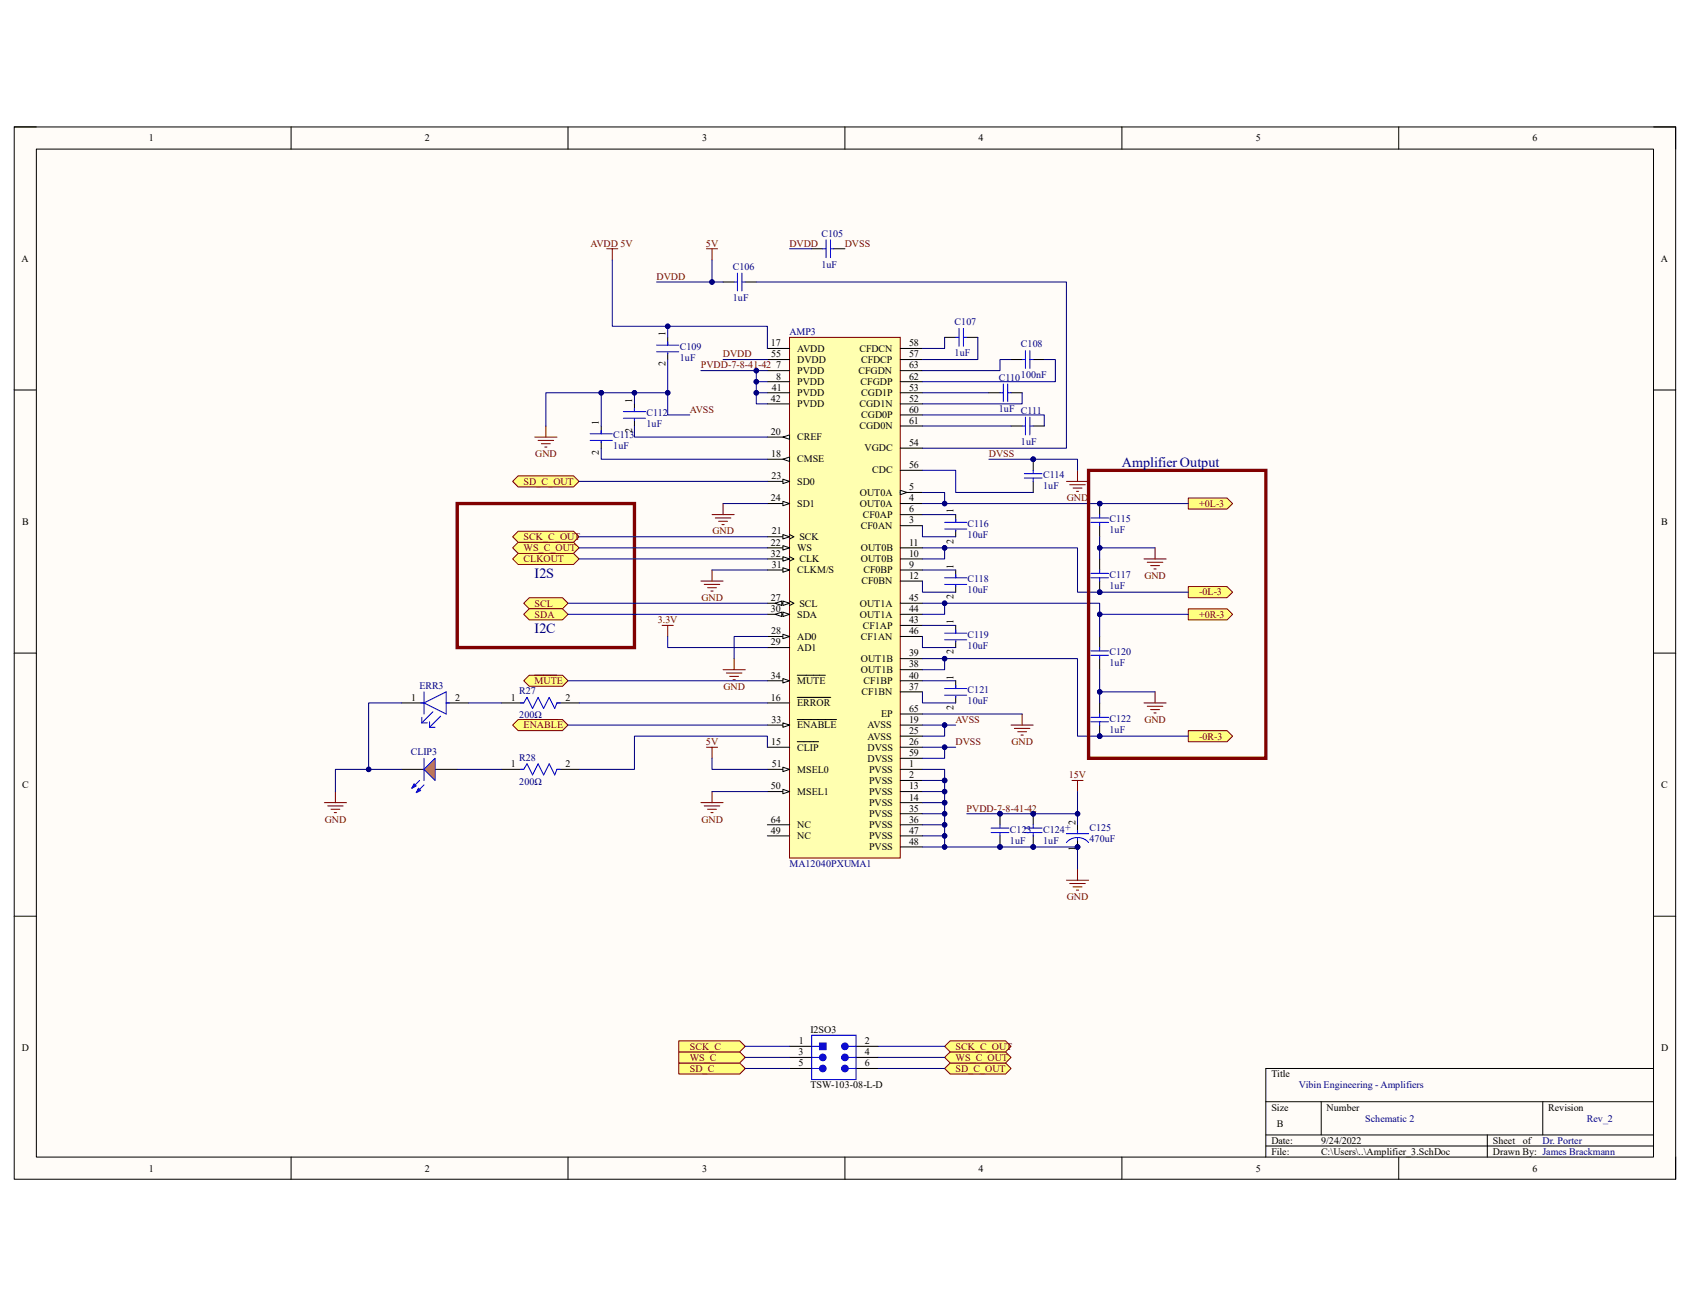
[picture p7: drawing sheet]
<svg xmlns="http://www.w3.org/2000/svg" width="279mm" height="216mm" viewBox="0 0 279 216" stroke-linecap="round" stroke-linejoin="round" font-family="sans-serif">
<path d="M2.3 21h274.7v173.9h-274.7z" fill-rule="evenodd" fill="#fffcf8"/>
<path d="M2.3 21h274.7v173.9h-274.7z" fill="none" stroke="#000" stroke-width=".17"/>
<path d="M6 24.6h267.4v166.7h-267.4z" fill-rule="evenodd" fill="#fffcf8"/>
<g fill="none" stroke="#000" stroke-width=".17">
<path d="M2.3 21h3.7M6 24.6h267.4v166.7h-267.4zM48.1 21v3.6M93.9 21v3.6M139.7 21v3.6M185.5 21v3.6M231.2 21v3.6M273.4 21h3.6v3.6M2.3 64.5h3.7M273.4 64.5h3.6M2.3 108h3.7M273.4 108h3.6"/>
<path d="M2.3 151.5h3.7M273.4 151.5h3.6M273.4 176.6h-64.1v14.7M48.1 191.3v3.6M93.9 191.3v3.6M139.7 191.3v3.6M185.5 191.3v3.6M209.3 182.1h64.1M209.3 187.6h64.1M209.3 189.5h64.1M218.4 182.1v5.5M231.2 191.3v3.6"/>
<path d="M245.9 187.6v3.7M255.1 182.1v5.5M277 191.3v3.6"/>
</g>
<path d="M130.5 55.8h18.3v86h-18.3z" fill-rule="evenodd" fill="#ffffb0"/>
<path d="M130.5 55.8h18.3v86h-18.3z" fill="none" stroke="#800000" stroke-width=".17"/>
<g fill="none" stroke="#000" stroke-width=".17">
<path d="M126.9 57.6h3.6M126.9 59.4h3.6M126.9 61.3h3.6M126.9 63.1h3.6M126.9 64.9h3.6M126.9 66.8h3.6M148.8 86.9h3.7M148.8 85.1h3.7M148.8 96.1h3.7M148.8 94.2h3.7M148.8 83.2h3.7M148.8 81.4h3.7"/>
<path d="M148.8 105.2h3.7M148.8 103.4h3.7M148.8 114.4h3.7M148.8 112.5h3.7"/>
</g>
<path d="M148.8 81l1.1 .4-1.1 .4z" fill="#f8fcff"/>
<path d="M126.9 79.6h3.6M148.8 81l1.1 .4-1.1 .4zM148.8 92.4h3.7M148.8 90.6h3.7M148.8 99.7h3.7M148.8 101.6h3.7M148.8 110.7h3.7M148.8 108.9h3.7" fill="none" stroke="#000" stroke-width=".17"/>
<path d="M129.4 79.2l1.1 .4-1.1 .3z" fill="#f8fcff"/>
<path d="M129.4 79.2l1.1 .4-1.1 .3zM126.9 83.2h3.6" fill="none" stroke="#000" stroke-width=".17"/>
<path d="M129.4 82.9l1.1 .3-1.1 .4z" fill="#f8fcff"/>
<path d="M129.4 82.9l1.1 .3-1.1 .4zM126.9 105.2h3.6" fill="none" stroke="#000" stroke-width=".17"/>
<path d="M129.4 104.9l1.1 .3-1.1 .4z" fill="#f8fcff"/>
<path d="M126.9 107.1h3.6M129.4 104.9l1.1 .3-1.1 .4zM126.9 127.2h3.6" fill="none" stroke="#000" stroke-width=".17"/>
<path d="M129.4 126.8l1.1 .4-1.1 .4z" fill="#f8fcff"/>
<path d="M126.9 130.9h3.6M129.4 126.8l1.1 .4-1.1 .4z" fill="none" stroke="#000" stroke-width=".17"/>
<path d="M129.4 130.5l1.1 .4-1.1 .3z" fill="#f8fcff"/>
<path d="M148.8 70.4h3.7M148.8 68.6h3.7M148.8 66.8h3.7M148.8 64.9h3.7M126.9 119.9h3.6M126.9 123.5h3.6M129.4 130.5l1.1 .4-1.1 .3zM131.8 122.6h3.5" fill="none" stroke="#000" stroke-width=".17"/>
<path d="M129.4 119.5l1.1 .4-1.1 .3z" fill="#f8fcff"/>
<path d="M126.9 116.2h3.6M126.9 112.5h3.6M129.4 119.5l1.1 .4-1.1 .3zM131.8 119h6.5M131.8 115.3h5.5" fill="none" stroke="#000" stroke-width=".17"/>
<path d="M129.4 112.2l1.1 .3-1.1 .4z" fill="#f8fcff"/>
<path d="M148.8 57.6h3.7M148.8 59.4h3.7M148.8 77.8h3.7M148.8 61.3h3.7M148.8 63.1h3.7M126.9 92.4h3.6M129.4 112.2l1.1 .3-1.1 .4zM131.8 111.6h4.7" fill="none" stroke="#000" stroke-width=".17"/>
<path d="M129.4 92l1.1 .4-1.1 .4z" fill="#f8fcff"/>
<path d="M126.9 94.2h3.6M129.4 92l1.1 .4-1.1 .4zM130.5 92l.8 .4-.8 .4" fill="none" stroke="#000" stroke-width=".17"/>
<path d="M129.4 93.9l1.1 .3-1.1 .4z" fill="#f8fcff"/>
<path d="M126.9 75.9h3.6M129.4 93.9l1.1 .3-1.1 .4z" fill="none" stroke="#000" stroke-width=".17"/>
<path d="M129.4 75.9l1.1-.3v.7z" fill="#f8fcff"/>
<path d="M126.9 72.3h3.6M129.4 75.9l1.1-.3v.7z" fill="none" stroke="#000" stroke-width=".17"/>
<path d="M129.4 72.3l1.1-.4v.7z" fill="#f8fcff"/>
<path d="M129.4 72.3l1.1-.4v.7zM126.9 88.7h3.6M148.8 118h3.7" fill="none" stroke="#000" stroke-width=".17"/>
<path d="M129.4 88.4l1.1 .3-1.1 .4z" fill="#f8fcff"/>
<path d="M126.9 99.7h3.6M129.4 88.4l1.1 .3-1.1 .4zM130.5 88.4l.8 .3-.8 .4" fill="none" stroke="#000" stroke-width=".17"/>
<path d="M129.4 99.4l1.1 .3-1.1 .4z" fill="#f8fcff"/>
<path d="M129.4 99.4l1.1 .3-1.1 .4z" fill="none" stroke="#000" stroke-width=".17"/>
<path d="M128.1 99.7l1.1-.3v.7z" fill="#f8fcff"/>
<path d="M128.1 99.7l1.1-.3v.7zM130.5 99.4l.8 .3-.8 .4M126.9 101.6h3.6" fill="none" stroke="#000" stroke-width=".17"/>
<path d="M129.4 101.2l1.1 .4-1.1 .3z" fill="#f8fcff"/>
<path d="M129.4 101.2l1.1 .4-1.1 .3z" fill="none" stroke="#000" stroke-width=".17"/>
<path d="M128.1 101.6l1.1-.4v.7z" fill="#f8fcff"/>
<path d="M148.8 74.1h3.7M126.9 90.6h3.6M128.1 101.6l1.1-.4v.7z" fill="none" stroke="#000" stroke-width=".17"/>
<path d="M129.4 90.2l1.1 .4-1.1 .3z" fill="#f8fcff"/>
<g fill="none" stroke="#000" stroke-width=".17">
<path d="M110.4 55.8v1.3M110.4 58.3v1.1M156.2 55.8h1.8M159.8 55.8h1.9M167.2 59.4h1.8M170.8 59.4h1.8M99.4 70.4v1.3M99.4 73v1.1M104.9 66.8v1.2M104.9 69.3v1.1M163.5 64.9h1.8M167.2 70.4h1.8"/>
<path d="M167.2 64.9h1.8M170.8 70.4h1.8M129.4 90.2l1.1 .4-1.1 .3zM148.8 119.9h3.7M126.9 138.2h3.6M126.9 136.4h3.6M148.8 138.2h3.7M148.8 136.4h3.7M148.8 121.7h3.7M148.8 123.5h3.7M148.8 125.4h3.7M148.8 127.2h3.7"/>
<path d="M148.8 129h3.7M148.8 130.9h3.7M148.8 132.7h3.7M148.8 134.5h3.7M148.8 140h3.7"/>
</g>
<g fill="none" stroke="#800000" stroke-width=".17">
<path d="M100.3 41.1h1.8M101.2 41.1v1.9M88.4 72.3h3.7M89 72.8h2.5M89.5 73.4h1.5M90.1 73.9h.3M90.2 70.4v1.9M115.9 96.1h3.6M116.4 96.6h2.6M117 97.2h1.4M117.5 97.7h.4M117.7 94.2v1.9"/>
<path d="M167.2 119.9h3.6M169 118v1.9M115.9 132.7h3.6M116.4 133.2h2.6M116.8 123.5h1.8M117 133.8h1.4M117.5 134.3h.4M117.7 123.5v1.9M117.7 130.9v1.8M167.7 120.4h2.6M168.3 121h1.4M168.8 121.5h.4"/>
</g>
<g fill="none" stroke="#00f" stroke-width=".17">
<path d="M108.6 57.1h3.6M108.6 58.2h3.6M110.4 56.5v.6M110.4 58.3v.2M158 55.8h.5M158.5 54.3v2.9M159.3 54.3v2.9M159.3 55.8h.5M169 59.4h.5M169.5 58v2.9M170.3 58v2.9M170.3 59.4h.5"/>
<path d="M97.6 71.7h3.6M97.6 72.8h3.6M99.4 71.2v.5M99.4 73v.2M103.1 68h3.6M103.1 69.1h3.6M104.9 67.5v.5M104.9 69.3v.2M165.3 64.9h.6M165.9 63.5v2.9M166.6 63.5v2.9M166.6 64.9h.6"/>
<path d="M169 70.4h.5M169.5 69v2.9M170.3 69v2.9M170.3 70.4h.5"/>
</g>
<circle cx="170.8" cy="75.9" r=".37" fill="#000080"/>
<circle cx="170.8" cy="75.9" r=".37" fill="none" stroke="#000080" stroke-width=".17"/>
<path d="M170.8 75.9v1.9" fill="none" stroke="#000" stroke-width=".17"/>
<circle cx="170.8" cy="75.9" r=".37" fill="#000080"/>
<circle cx="170.8" cy="75.9" r=".37" fill="none" stroke="#000080" stroke-width=".17"/>
<g fill="none" stroke="#000" stroke-width=".17">
<path d="M119.5 46.6h1.9M123.2 46.6h1.8M134.2 41.1h1.8M137.9 41.1h1.8M170.8 79.6v1.8M158 85.1v1.3M158 87.6v1.1M158 94.2v1.3M158 96.8v1.1M158 103.4v1.3M158 105.9v1.2M158 112.5v1.3"/>
<path d="M158 115.1v1.1"/>
</g>
<g fill="none" stroke="#00f" stroke-width=".17">
<path d="M136.6 39.7v2.9M137.3 39.7v2.9M121.4 46.6h.5M121.9 45.2v2.9M122.7 45.2v2.9M122.7 46.6h.5M136 41.1h.6M137.3 41.1h.6M169.3 79h3M169.3 78.3h3M170.8 77.8v.5M170.8 79v.6"/>
<path d="M156.2 86.4h3.6M156.2 87.5h3.6M156.2 95.5h3.6M156.2 96.6h3.6M158 85.8v.6M158 87.6v.2M158 95v.5M158 96.8v.2M156.2 113.8h3.6M156.2 114.9h3.6M156.2 104.7h3.6M156.2 105.8h3.6"/>
<path d="M158 104.1v.6M158 105.9v.2M158 113.3v.5M158 115.1v.2"/>
</g>
<path d="M116.8 41.1h1.8M117.7 41.1v1.9M176.3 79.6h3.7M178.1 77.8v1.8M176.9 80.1h2.5M177.4 80.7h1.5M178 81.2h.3" fill="none" stroke="#800000" stroke-width=".17"/>
<circle cx="178.1" cy="140" r=".37" fill="#000080"/>
<circle cx="178.1" cy="140" r=".37" fill="none" stroke="#000080" stroke-width=".17"/>
<path d="M178.1 138.5v1.5" fill="none" stroke="#000" stroke-width=".17"/>
<circle cx="178.1" cy="140" r=".37" fill="#000080"/>
<circle cx="178.1" cy="140" r=".37" fill="none" stroke="#000080" stroke-width=".17"/>
<path d="M178.1 136.4v1.4" fill="none" stroke="#000" stroke-width=".17"/>
<path d="M176.3 137.8h3.7M176.3 139.3a2.45 2.45 0 0 1 3.7 0M178.1 137.3v.5M178.1 138.5v.4" fill="none" stroke="#00f" stroke-width=".17"/>
<path d="M176.3 145.5h3.7M176.9 146.1h2.5M177.4 146.6h1.5M178 147.2h.3M178.1 143.7v1.8" fill="none" stroke="#800000" stroke-width=".17"/>
<circle cx="170.8" cy="134.5" r=".37" fill="#000080"/>
<circle cx="170.8" cy="134.5" r=".37" fill="none" stroke="#000080" stroke-width=".17"/>
<circle cx="170.8" cy="140" r=".37" fill="#000080"/>
<circle cx="170.8" cy="140" r=".37" fill="none" stroke="#000080" stroke-width=".17"/>
<path d="M170.8 134.5v1.9" fill="none" stroke="#000" stroke-width=".17"/>
<circle cx="170.8" cy="134.5" r=".37" fill="#000080"/>
<circle cx="170.8" cy="134.5" r=".37" fill="none" stroke="#000080" stroke-width=".17"/>
<path d="M170.8 138.2v1.8" fill="none" stroke="#000" stroke-width=".17"/>
<circle cx="170.8" cy="140" r=".37" fill="#000080"/>
<circle cx="170.8" cy="140" r=".37" fill="none" stroke="#000080" stroke-width=".17"/>
<path d="M169.3 137.6h3M169.3 136.9h3M170.8 136.4v.5M170.8 137.6v.6" fill="none" stroke="#00f" stroke-width=".17"/>
<circle cx="165.3" cy="134.5" r=".37" fill="#000080"/>
<circle cx="165.3" cy="134.5" r=".37" fill="none" stroke="#000080" stroke-width=".17"/>
<circle cx="165.3" cy="140" r=".37" fill="#000080"/>
<circle cx="165.3" cy="140" r=".37" fill="none" stroke="#000080" stroke-width=".17"/>
<path d="M165.3 134.5v1.9" fill="none" stroke="#000" stroke-width=".17"/>
<circle cx="165.3" cy="134.5" r=".37" fill="#000080"/>
<circle cx="165.3" cy="134.5" r=".37" fill="none" stroke="#000080" stroke-width=".17"/>
<path d="M165.3 138.2v1.8" fill="none" stroke="#000" stroke-width=".17"/>
<circle cx="165.3" cy="140" r=".37" fill="#000080"/>
<circle cx="165.3" cy="140" r=".37" fill="none" stroke="#000080" stroke-width=".17"/>
<path d="M163.9 137.6h2.9M163.9 136.9h2.9M165.3 136.4v.5M165.3 137.6v.6" fill="none" stroke="#00f" stroke-width=".17"/>
<path d="M177.2 129h1.9M178.1 129v1.9" fill="none" stroke="#800000" stroke-width=".17"/>
<circle cx="181.8" cy="83.2" r=".37" fill="#000080"/>
<circle cx="181.8" cy="83.2" r=".37" fill="none" stroke="#000080" stroke-width=".17"/>
<path d="M181.8 83.2v1.9" fill="none" stroke="#000" stroke-width=".17"/>
<circle cx="181.8" cy="83.2" r=".37" fill="#000080"/>
<circle cx="181.8" cy="83.2" r=".37" fill="none" stroke="#000080" stroke-width=".17"/>
<path d="M181.8 86.9v1.8" fill="none" stroke="#000" stroke-width=".17"/>
<path d="M180.3 86.4h3M180.3 85.6h3M181.8 85.1v.5M181.8 86.4v.5" fill="none" stroke="#00f" stroke-width=".17"/>
<circle cx="181.8" cy="97.9" r=".37" fill="#000080"/>
<circle cx="181.8" cy="97.9" r=".37" fill="none" stroke="#000080" stroke-width=".17"/>
<path d="M181.8 92.4v1.8M181.8 96.1v1.8" fill="none" stroke="#000" stroke-width=".17"/>
<circle cx="181.8" cy="97.9" r=".37" fill="#000080"/>
<circle cx="181.8" cy="97.9" r=".37" fill="none" stroke="#000080" stroke-width=".17"/>
<path d="M180.3 95.5h3M180.3 94.8h3M181.8 94.2v.6M181.8 95.5v.6M180.3 108.3h3M180.3 107.6h3M181.8 107.1v.5M181.8 108.3v.6" fill="none" stroke="#00f" stroke-width=".17"/>
<path d="M181.8 105.2v1.9M181.8 108.9v1.8" fill="none" stroke="#000" stroke-width=".17"/>
<circle cx="181.8" cy="121.7" r=".37" fill="#000080"/>
<circle cx="181.8" cy="121.7" r=".37" fill="none" stroke="#000080" stroke-width=".17"/>
<path d="M181.8 116.2v1.8M181.8 119.9v1.8" fill="none" stroke="#000" stroke-width=".17"/>
<circle cx="181.8" cy="121.7" r=".37" fill="#000080"/>
<circle cx="181.8" cy="121.7" r=".37" fill="none" stroke="#000080" stroke-width=".17"/>
<path d="M180.3 119.3h3M180.3 118.6h3M181.8 118v.6M181.8 119.3v.6" fill="none" stroke="#00f" stroke-width=".17"/>
<path d="M189.1 92.4h3.7M189.7 93h2.5M190.2 93.5h1.5M190.8 94.1h.3M191 90.6v1.8M189.1 116.2h3.7M189.7 116.8h2.5M190.2 117.3h1.5M190.8 117.9h.3M191 114.4v1.8" fill="none" stroke="#800000" stroke-width=".17"/>
<path d="M196.5 82.3h6.4l.9 .9-.9 1h-6.4z" fill-rule="evenodd" fill="#ffff80"/>
<path d="M196.5 82.3h6.4l.9 .9-.9 1h-6.4z" fill="none" stroke="#800000" stroke-width=".17"/>
<path d="M196.5 97h6.4l.9 .9-.9 .9h-6.4z" fill-rule="evenodd" fill="#ffff80"/>
<path d="M196.5 97h6.4l.9 .9-.9 .9h-6.4z" fill="none" stroke="#800000" stroke-width=".17"/>
<path d="M196.5 100.6h6.4l.9 1-.9 .9h-6.4z" fill-rule="evenodd" fill="#ffff80"/>
<path d="M196.5 100.6h6.4l.9 1-.9 .9h-6.4z" fill="none" stroke="#800000" stroke-width=".17"/>
<path d="M196.5 120.8h6.4l.9 .9-.9 .9h-6.4z" fill-rule="evenodd" fill="#ffff80"/>
<path d="M196.5 120.8h6.4l.9 .9-.9 .9h-6.4z" fill="none" stroke="#800000" stroke-width=".17"/>
<path d="M86.6 99.7l.9-.9h5.5l.9 .9-.9 .9h-5.5z" fill-rule="evenodd" fill="#ffff80"/>
<path d="M86.6 99.7l.9-.9h5.5l.9 .9-.9 .9h-5.5z" fill="none" stroke="#800000" stroke-width=".17"/>
<path d="M86.6 101.6l.9-1h5.5l.9 1-.9 .9h-5.5z" fill-rule="evenodd" fill="#ffff80"/>
<path d="M117.7 85.1h3.7M118.3 85.6h2.5M118.8 86.2h1.5M119.4 86.7h.3M119.5 83.2v1.9M86.6 101.6l.9-1h5.5l.9 1-.9 .9h-5.5z" fill="none" stroke="#800000" stroke-width=".17"/>
<path d="M86.6 112.5l.9-.9h5.5l.9 .9-.9 1h-5.5z" fill-rule="evenodd" fill="#ffff80"/>
<path d="M86.6 112.5l.9-.9h5.5l.9 .9-.9 1h-5.5zM88.4 111.6h3.7" fill="none" stroke="#800000" stroke-width=".17"/>
<path d="M85.7 119h7.3l.9 .9-.9 .9h-7.3l-.9-.9z" fill-rule="evenodd" fill="#ffff80"/>
<path d="M85.7 119h7.3l.9 .9-.9 .9h-7.3l-.9-.9zM86.6 119h5.5" fill="none" stroke="#800000" stroke-width=".17"/>
<path d="M84.8 92.4l.9-.9h9.1l.9 .9-.9 .9h-9.1z" fill-rule="evenodd" fill="#ffff80"/>
<path d="M84.8 92.4l.9-.9h9.1l.9 .9-.9 .9h-9.1z" fill="none" stroke="#800000" stroke-width=".17"/>
<path d="M66.4 116.2h3.7M73.8 116.2h3.6M66.4 127.2h3.7M71.9 127.2h3.7" fill="none" stroke="#000" stroke-width=".17"/>
<path d="M69.5 116.2h.6M69.7 119.5h.9M69.7 118.6v.9M70.1 116.2l3.7-1.8v3.6zM70.1 114.4v3.6M71 119.3v.9M71.6 117.7l-1.9 1.8M72.8 118.4l-1.8 1.8M73.8 116.2h.5M71 120.2h.9" fill="none" stroke="#00f" stroke-width=".17"/>
<path d="M71.9 125.4v3.6l-1.8-1.8z" fill="#f90"/>
<path d="M69.4 129l-1.3 1.3M70.1 129.8l-1.3 1.2M71.9 125.4v3.6l-1.8-1.8z" fill="none" stroke="#00f" stroke-width=".17"/>
<path d="M68.5 129.6l.3 .3-.7 .4z" fill="#00f"/>
<path d="M68.5 129.6l.3 .3-.7 .4z" fill="none" stroke="#00f" stroke-width=".17"/>
<path d="M69.2 130.3l.3 .4-.7 .3z" fill="#00f"/>
<path d="M86 116.2h.6l.5-.9 .9 1.8 1-1.8 .9 1.8 .9-1.8 .9 1.8 .4-.9h.5M69.2 130.3l.3 .4-.7 .3zM70.1 125.4v3.6M86 127.2h.6l.5-.9 .9 1.8 1-1.8 .9 1.8 .9-1.8 .9 1.8 .4-.9h.5" fill="none" stroke="#00f" stroke-width=".17"/>
<path d="M82.9 116.2h3.7M92.1 116.2h3.6M82.9 127.2h3.7M92.1 127.2h3.6" fill="none" stroke="#000" stroke-width=".17"/>
<path d="M53.6 132.7h3.7M54.2 133.2h2.5M54.7 133.8h1.5M55.3 134.3h.3M55.5 130.9v1.8" fill="none" stroke="#800000" stroke-width=".17"/>
<path d="M134.2 171.1h7.3v7.4h-7.3z" fill-rule="evenodd" fill="#fff"/>
<path d="M134.2 171.1h7.3v7.4h-7.3zM134.2 174.8h1.3" fill="none" stroke="#00f" stroke-width=".17"/>
<path d="M130.5 173h3.7M130.5 174.8h3.7M130.5 176.6h3.7M141.5 173h3.7M141.5 174.8h3.7M141.5 176.6h3.7" fill="none" stroke="#000" stroke-width=".17"/>
<circle cx="136" cy="174.8" r=".55" fill="#00f"/>
<g fill="none" stroke="#00f" stroke-width=".17">
<path d="M134.2 173h1.3"/>
<circle cx="136" cy="174.8" r=".55"/>
</g>
<circle cx="136" cy="176.6" r=".55" fill="#00f"/>
<g fill="none" stroke="#00f" stroke-width=".17">
<path d="M134.2 176.6h1.3"/>
<circle cx="136" cy="176.6" r=".55"/>
</g>
<circle cx="139.7" cy="176.6" r=".55" fill="#00f"/>
<g fill="none" stroke="#00f" stroke-width=".17">
<path d="M140.2 176.6h1.3"/>
<circle cx="139.7" cy="176.6" r=".55"/>
</g>
<circle cx="139.7" cy="174.8" r=".55" fill="#00f"/>
<g fill="none" stroke="#00f" stroke-width=".17">
<path d="M140.2 174.8h1.3"/>
<circle cx="139.7" cy="174.8" r=".55"/>
</g>
<circle cx="139.7" cy="173" r=".55" fill="#00f"/>
<g fill="none" stroke="#00f" stroke-width=".17">
<path d="M140.2 173h1.3"/>
<circle cx="139.7" cy="173" r=".55"/>
</g>
<path d="M135.5 172.4h1.1v1.1h-1.1z" fill-rule="evenodd" fill="#00f"/>
<path d="M135.5 172.4h1.1v1.1h-1.1z" fill="none" stroke="#00f" stroke-width=".17"/>
<path d="M112.2 175.7h10.1l.9 .9-.9 1h-10.1z" fill-rule="evenodd" fill="#ffff80"/>
<path d="M112.2 175.7h10.1l.9 .9-.9 1h-10.1z" fill="none" stroke="#800000" stroke-width=".17"/>
<path d="M112.2 173.9h10.1l.9 .9-.9 .9h-10.1z" fill-rule="evenodd" fill="#ffff80"/>
<path d="M112.2 173.9h10.1l.9 .9-.9 .9h-10.1z" fill="none" stroke="#800000" stroke-width=".17"/>
<path d="M112.2 172.1h10.1l.9 .9-.9 .9h-10.1z" fill-rule="evenodd" fill="#ffff80"/>
<path d="M112.2 172.1h10.1l.9 .9-.9 .9h-10.1z" fill="none" stroke="#800000" stroke-width=".17"/>
<path d="M156.2 176.6l.9-.9h9.1l1 .9-1 1h-9.1z" fill-rule="evenodd" fill="#ffff80"/>
<path d="M156.2 176.6l.9-.9h9.1l1 .9-1 1h-9.1z" fill="none" stroke="#800000" stroke-width=".17"/>
<path d="M156.2 174.8l.9-.9h9.1l1 .9-1 .9h-9.1z" fill-rule="evenodd" fill="#ffff80"/>
<path d="M156.2 174.8l.9-.9h9.1l1 .9-1 .9h-9.1z" fill="none" stroke="#800000" stroke-width=".17"/>
<path d="M156.2 173l.9-.9h9.1l1 .9-1 .9h-9.1z" fill-rule="evenodd" fill="#ffff80"/>
<path d="M156.2 173l.9-.9h9.1l1 .9-1 .9h-9.1z" fill="none" stroke="#800000" stroke-width=".17"/>
<path d="M84.8 79.6l.9-.9h9.1l.9 .9-.9 .9h-9.1z" fill-rule="evenodd" fill="#ffff80"/>
<path d="M84.8 79.6l.9-.9h9.1l.9 .9-.9 .9h-9.1z" fill="none" stroke="#800000" stroke-width=".17"/>
<path d="M84.8 90.6l.9-.9h9.1l.9 .9-.9 .9h-9.1z" fill-rule="evenodd" fill="#ffff80"/>
<path d="M84.8 90.6l.9-.9h9.1l.9 .9-.9 .9h-9.1z" fill="none" stroke="#800000" stroke-width=".17"/>
<path d="M84.8 88.7l.9-.9h9.1l.9 .9-.9 1h-9.1z" fill-rule="evenodd" fill="#ffff80"/>
<path d="M84.8 88.7l.9-.9h9.1l.9 .9-.9 1h-9.1zM109.5 103.4h1.8M110.4 103.4v1.8M119.5 110.7h3.7M120.1 111.3h2.6M120.6 111.8h1.5M121.2 112.4h.4M121.4 108.9v1.8" fill="none" stroke="#800000" stroke-width=".17"/>
<path d="M75.6 83.2h29.3v23.9h-29.3z" fill="none" stroke="#800000" stroke-width=".55"/>
<path d="M110.4 59.4v5.5h-5.5v1.9M99.4 74.1v1.8h27.5M104.9 70.4v1.9h22" fill="none" stroke="#000080" stroke-width=".17"/>
<circle cx="104.9" cy="64.9" r=".37" fill="#000080"/>
<circle cx="104.9" cy="64.9" r=".37" fill="none" stroke="#000080" stroke-width=".17"/>
<circle cx="110.4" cy="64.9" r=".37" fill="#000080"/>
<g fill="none" stroke="#000080" stroke-width=".17">
<path d="M90.2 70.4v-5.5h9.2v5.5"/>
<circle cx="110.4" cy="64.9" r=".37"/>
</g>
<circle cx="99.4" cy="64.9" r=".37" fill="#000080"/>
<g fill="none" stroke="#000080" stroke-width=".17">
<path d="M99.4 64.9h5.5"/>
<circle cx="99.4" cy="64.9" r=".37"/>
</g>
<circle cx="99.4" cy="64.9" r=".37" fill="#000080"/>
<circle cx="99.4" cy="64.9" r=".37" fill="none" stroke="#000080" stroke-width=".17"/>
<circle cx="104.9" cy="64.9" r=".37" fill="#000080"/>
<g fill="none" stroke="#000080" stroke-width=".17">
<path d="M110.4 55.8v-1.9h16.5v3.7"/>
<circle cx="104.9" cy="64.9" r=".37"/>
</g>
<circle cx="110.4" cy="53.9" r=".37" fill="#000080"/>
<g fill="none" stroke="#000080" stroke-width=".17">
<path d="M101.2 43v10.9h9.2"/>
<circle cx="110.4" cy="53.9" r=".37"/>
</g>
<circle cx="110.4" cy="53.9" r=".37" fill="#000080"/>
<g fill="none" stroke="#000080" stroke-width=".17">
<path d="M110.4 64.9v3.7h3.6"/>
<circle cx="110.4" cy="53.9" r=".37"/>
</g>
<circle cx="110.4" cy="64.9" r=".37" fill="#000080"/>
<g fill="none" stroke="#000080" stroke-width=".17">
<path d="M156.2 55.8v1.8h-3.7M161.7 55.8v3.6h-9.2M167.2 59.4h-1.9v1.9h-12.8M172.6 59.4h1.9v3.7h-22M152.5 68.6h20.1v1.8M152.5 77.8h5.5v3.6h12.8M152.5 70.4h14.7M152.5 64.9h11M169 64.9v1.9h-16.5M117.7 94.2h9.2M152.5 118h16.5M117.7 125.4v1.8h9.2"/>
<path d="M117.7 130.9h9.2M152.5 123.5h5.5"/>
<circle cx="110.4" cy="64.9" r=".37"/>
</g>
<circle cx="156.2" cy="123.5" r=".37" fill="#000080"/>
<g fill="none" stroke="#000080" stroke-width=".17">
<path d="M163.5 75.9h14.6v1.9"/>
<circle cx="156.2" cy="123.5" r=".37"/>
</g>
<circle cx="170.8" cy="75.9" r=".37" fill="#000080"/>
<g fill="none" stroke="#000080" stroke-width=".17">
<path d="M117.7 43v3.6h-9.1M119.5 59.4h7.4"/>
<circle cx="170.8" cy="75.9" r=".37"/>
</g>
<circle cx="117.7" cy="46.6" r=".37" fill="#000080"/>
<g fill="none" stroke="#000080" stroke-width=".17">
<path d="M130.5 41.1h3.7M152.5 86.9v1.8h5.5M152.5 96.1v1.8h5.5M152.5 85.1h5.5M152.5 94.2h5.5M152.5 114.4v1.8h5.5M152.5 112.5h5.5M152.5 103.4h5.5M152.5 140h25.6v3.7"/>
<circle cx="117.7" cy="46.6" r=".37"/>
</g>
<circle cx="156.2" cy="140" r=".37" fill="#000080"/>
<circle cx="156.2" cy="140" r=".37" fill="none" stroke="#000080" stroke-width=".17"/>
<circle cx="165.3" cy="140" r=".37" fill="#000080"/>
<circle cx="165.3" cy="140" r=".37" fill="none" stroke="#000080" stroke-width=".17"/>
<circle cx="170.8" cy="140" r=".37" fill="#000080"/>
<circle cx="170.8" cy="140" r=".37" fill="none" stroke="#000080" stroke-width=".17"/>
<circle cx="178.1" cy="140" r=".37" fill="#000080"/>
<g fill="none" stroke="#000080" stroke-width=".17">
<path d="M115.9 61.3h11"/>
<circle cx="178.1" cy="140" r=".37"/>
</g>
<circle cx="125" cy="61.3" r=".37" fill="#000080"/>
<g fill="none" stroke="#000080" stroke-width=".17">
<path d="M159.8 134.5h18.3v1.9"/>
<circle cx="125" cy="61.3" r=".37"/>
</g>
<circle cx="165.3" cy="134.5" r=".37" fill="#000080"/>
<circle cx="165.3" cy="134.5" r=".37" fill="none" stroke="#000080" stroke-width=".17"/>
<circle cx="170.8" cy="134.5" r=".37" fill="#000080"/>
<circle cx="170.8" cy="134.5" r=".37" fill="none" stroke="#000080" stroke-width=".17"/>
<circle cx="178.1" cy="134.5" r=".37" fill="#000080"/>
<g fill="none" stroke="#000080" stroke-width=".17">
<path d="M178.1 130.9v3.6"/>
<circle cx="178.1" cy="134.5" r=".37"/>
</g>
<circle cx="178.1" cy="134.5" r=".37" fill="#000080"/>
<g fill="none" stroke="#000080" stroke-width=".17">
<path d="M181.8 88.7v1.9h9.2"/>
<circle cx="178.1" cy="134.5" r=".37"/>
</g>
<circle cx="181.8" cy="90.6" r=".37" fill="#000080"/>
<g fill="none" stroke="#000080" stroke-width=".17">
<path d="M181.8 90.6v1.8"/>
<circle cx="181.8" cy="90.6" r=".37"/>
</g>
<circle cx="181.8" cy="90.6" r=".37" fill="#000080"/>
<g fill="none" stroke="#000080" stroke-width=".17">
<path d="M191 114.4h-9.2v1.8"/>
<circle cx="181.8" cy="90.6" r=".37"/>
</g>
<circle cx="181.8" cy="114.4" r=".37" fill="#000080"/>
<g fill="none" stroke="#000080" stroke-width=".17">
<path d="M181.8 110.7v3.7"/>
<circle cx="181.8" cy="114.4" r=".37"/>
</g>
<circle cx="181.8" cy="114.4" r=".37" fill="#000080"/>
<g fill="none" stroke="#000080" stroke-width=".17">
<path d="M152.5 81.4h3.7v1.8h40.3"/>
<circle cx="181.8" cy="114.4" r=".37"/>
</g>
<circle cx="156.2" cy="83.2" r=".37" fill="#000080"/>
<circle cx="156.2" cy="83.2" r=".37" fill="none" stroke="#000080" stroke-width=".17"/>
<circle cx="181.8" cy="83.2" r=".37" fill="#000080"/>
<g fill="none" stroke="#000080" stroke-width=".17">
<path d="M152.5 90.6h25.6v7.3h18.4"/>
<circle cx="181.8" cy="83.2" r=".37"/>
</g>
<circle cx="156.2" cy="90.6" r=".37" fill="#000080"/>
<circle cx="156.2" cy="90.6" r=".37" fill="none" stroke="#000080" stroke-width=".17"/>
<circle cx="181.8" cy="97.9" r=".37" fill="#000080"/>
<g fill="none" stroke="#000080" stroke-width=".17">
<path d="M181.8 101.6v3.6"/>
<circle cx="181.8" cy="97.9" r=".37"/>
</g>
<circle cx="181.8" cy="101.6" r=".37" fill="#000080"/>
<g fill="none" stroke="#000080" stroke-width=".17">
<path d="M152.5 99.7h29.3v1.9h14.7"/>
<circle cx="181.8" cy="101.6" r=".37"/>
</g>
<circle cx="181.8" cy="101.6" r=".37" fill="#000080"/>
<circle cx="181.8" cy="101.6" r=".37" fill="none" stroke="#000080" stroke-width=".17"/>
<circle cx="156.2" cy="99.7" r=".37" fill="#000080"/>
<g fill="none" stroke="#000080" stroke-width=".17">
<path d="M117.7 46.6h1.8M93.9 99.7h33"/>
<circle cx="156.2" cy="99.7" r=".37"/>
</g>
<circle cx="117.7" cy="46.6" r=".37" fill="#000080"/>
<g fill="none" stroke="#000080" stroke-width=".17">
<path d="M95.7 92.4h31.2M119.5 83.2h7.4M93.9 101.6h33M93.9 112.5h33M93.9 119.9h33M152.5 105.2v1.9h5.5M152.5 108.9h25.6v12.8h18.4"/>
<circle cx="117.7" cy="46.6" r=".37"/>
</g>
<circle cx="156.2" cy="108.9" r=".37" fill="#000080"/>
<circle cx="156.2" cy="108.9" r=".37" fill="none" stroke="#000080" stroke-width=".17"/>
<circle cx="181.8" cy="121.7" r=".37" fill="#000080"/>
<g fill="none" stroke="#000080" stroke-width=".17">
<path d="M66.4 116.2h-5.5v11M77.4 116.2h5.5M95.7 116.2h31.2M75.6 127.2h7.3M126.9 123.5v-1.8h-22v5.5h-9.2"/>
<circle cx="181.8" cy="121.7" r=".37"/>
</g>
<circle cx="60.9" cy="127.2" r=".37" fill="#000080"/>
<g fill="none" stroke="#000080" stroke-width=".17">
<path d="M152.5 83.2h3.7"/>
<circle cx="60.9" cy="127.2" r=".37"/>
</g>
<circle cx="156.2" cy="83.2" r=".37" fill="#000080"/>
<g fill="none" stroke="#000080" stroke-width=".17">
<path d="M156.2 90.6v1.8h-3.7"/>
<circle cx="156.2" cy="83.2" r=".37"/>
</g>
<circle cx="156.2" cy="90.6" r=".37" fill="#000080"/>
<g fill="none" stroke="#000080" stroke-width=".17">
<path d="M156.2 99.7v1.9h-3.7"/>
<circle cx="156.2" cy="90.6" r=".37"/>
</g>
<circle cx="156.2" cy="99.7" r=".37" fill="#000080"/>
<g fill="none" stroke="#000080" stroke-width=".17">
<path d="M156.2 108.9v1.8h-3.7"/>
<circle cx="156.2" cy="99.7" r=".37"/>
</g>
<circle cx="156.2" cy="108.9" r=".37" fill="#000080"/>
<g fill="none" stroke="#000080" stroke-width=".17">
<path d="M152.5 129h3.7"/>
<circle cx="156.2" cy="108.9" r=".37"/>
</g>
<circle cx="156.2" cy="129" r=".37" fill="#000080"/>
<g fill="none" stroke="#000080" stroke-width=".17">
<path d="M152.5 127.2h3.7v1.8"/>
<circle cx="156.2" cy="129" r=".37"/>
</g>
<circle cx="156.2" cy="129" r=".37" fill="#000080"/>
<g fill="none" stroke="#000080" stroke-width=".17">
<path d="M156.2 132.7v7.3"/>
<circle cx="156.2" cy="129" r=".37"/>
</g>
<circle cx="156.2" cy="140" r=".37" fill="#000080"/>
<circle cx="156.2" cy="140" r=".37" fill="none" stroke="#000080" stroke-width=".17"/>
<circle cx="156.2" cy="138.2" r=".37" fill="#000080"/>
<circle cx="156.2" cy="138.2" r=".37" fill="none" stroke="#000080" stroke-width=".17"/>
<circle cx="156.2" cy="136.4" r=".37" fill="#000080"/>
<circle cx="156.2" cy="136.4" r=".37" fill="none" stroke="#000080" stroke-width=".17"/>
<circle cx="156.2" cy="134.5" r=".37" fill="#000080"/>
<circle cx="156.2" cy="134.5" r=".37" fill="none" stroke="#000080" stroke-width=".17"/>
<circle cx="156.2" cy="132.7" r=".37" fill="#000080"/>
<g fill="none" stroke="#000080" stroke-width=".17">
<path d="M156.2 129v1.9"/>
<circle cx="156.2" cy="132.7" r=".37"/>
</g>
<circle cx="156.2" cy="130.9" r=".37" fill="#000080"/>
<circle cx="156.2" cy="130.9" r=".37" fill="none" stroke="#000080" stroke-width=".17"/>
<circle cx="156.2" cy="129" r=".37" fill="#000080"/>
<g fill="none" stroke="#000080" stroke-width=".17">
<path d="M152.5 130.9h3.7v1.8"/>
<circle cx="156.2" cy="129" r=".37"/>
</g>
<circle cx="156.2" cy="130.9" r=".37" fill="#000080"/>
<circle cx="156.2" cy="130.9" r=".37" fill="none" stroke="#000080" stroke-width=".17"/>
<circle cx="156.2" cy="132.7" r=".37" fill="#000080"/>
<g fill="none" stroke="#000080" stroke-width=".17">
<path d="M152.5 132.7h3.7"/>
<circle cx="156.2" cy="132.7" r=".37"/>
</g>
<circle cx="156.2" cy="132.7" r=".37" fill="#000080"/>
<g fill="none" stroke="#000080" stroke-width=".17">
<path d="M152.5 134.5h3.7"/>
<circle cx="156.2" cy="132.7" r=".37"/>
</g>
<circle cx="156.2" cy="134.5" r=".37" fill="#000080"/>
<g fill="none" stroke="#000080" stroke-width=".17">
<path d="M152.5 136.4h3.7"/>
<circle cx="156.2" cy="134.5" r=".37"/>
</g>
<circle cx="156.2" cy="136.4" r=".37" fill="#000080"/>
<g fill="none" stroke="#000080" stroke-width=".17">
<path d="M152.5 138.2h3.7"/>
<circle cx="156.2" cy="136.4" r=".37"/>
</g>
<circle cx="156.2" cy="138.2" r=".37" fill="#000080"/>
<g fill="none" stroke="#000080" stroke-width=".17">
<path d="M156.2 123.5v1.9h-3.7"/>
<circle cx="156.2" cy="138.2" r=".37"/>
</g>
<circle cx="156.2" cy="123.5" r=".37" fill="#000080"/>
<g fill="none" stroke="#000080" stroke-width=".17">
<path d="M156.2 119.9v1.8h-3.7"/>
<circle cx="156.2" cy="123.5" r=".37"/>
</g>
<circle cx="156.2" cy="119.9" r=".37" fill="#000080"/>
<g fill="none" stroke="#000080" stroke-width=".17">
<path d="M152.5 119.9h5.5"/>
<circle cx="156.2" cy="119.9" r=".37"/>
</g>
<circle cx="156.2" cy="119.9" r=".37" fill="#000080"/>
<g fill="none" stroke="#000080" stroke-width=".17">
<path d="M125 61.3v1.8h1.9"/>
<circle cx="156.2" cy="119.9" r=".37"/>
</g>
<circle cx="125" cy="63.1" r=".37" fill="#000080"/>
<circle cx="125" cy="63.1" r=".37" fill="none" stroke="#000080" stroke-width=".17"/>
<circle cx="125" cy="61.3" r=".37" fill="#000080"/>
<g fill="none" stroke="#000080" stroke-width=".17">
<path d="M125 63.1v3.7h1.9"/>
<circle cx="125" cy="61.3" r=".37"/>
</g>
<circle cx="125" cy="64.9" r=".37" fill="#000080"/>
<circle cx="125" cy="64.9" r=".37" fill="none" stroke="#000080" stroke-width=".17"/>
<circle cx="125" cy="63.1" r=".37" fill="#000080"/>
<g fill="none" stroke="#000080" stroke-width=".17">
<path d="M125 64.9h1.9"/>
<circle cx="125" cy="63.1" r=".37"/>
</g>
<circle cx="125" cy="64.9" r=".37" fill="#000080"/>
<g fill="none" stroke="#000080" stroke-width=".17">
<path d="M66.4 127.2h-10.9v3.7"/>
<circle cx="125" cy="64.9" r=".37"/>
</g>
<circle cx="60.9" cy="127.2" r=".37" fill="#000080"/>
<g fill="none" stroke="#000080" stroke-width=".17">
<path d="M125 46.6h51.3v27.5h-23.8M95.7 79.6h31.2M95.7 88.7h31.2M95.7 90.6h31.2M110.4 105.2v1.9h16.5M126.9 105.2h-5.5v3.7M123.2 173h7.3M123.2 176.6h7.3M123.2 174.8h7.3M145.2 173h11M145.2 176.6h11M145.2 174.8h11"/>
<circle cx="60.9" cy="127.2" r=".37"/>
</g>
<path d="M180 77.8h29.3v47.6h-29.3z" fill="none" stroke="#800000" stroke-width=".55"/>
<g font-size="2.3" fill="#000080">
<text x="185.5" y="77.2">Amplifier Output</text>
<text x="88.4" y="95.5">I2S</text>
<text x="88.4" y="104.7">I2C</text>
</g>
<g font-size="1.7">
<text x="24.6" y="23.4">1</text>
<text x="70.2" y="23.4">2</text>
<text x="116.1" y="23.4">3</text>
<text x="161.8" y="23.4">4</text>
<text x="207.6" y="23.4">5</text>
<text x="253.4" y="23.4">6</text>
<text x="3.6" y="43.3">A</text>
<text x="274.6" y="43.3">A</text>
<text x="110" y="55.6" transform="rotate(-90 110 55.6)">1</text>
<text x="127.5" y="57.2">17</text>
<text x="127.5" y="59.1">55</text>
<text x="131.8" y="58.2">AVDD</text>
<text x="131.8" y="60">DVDD</text>
<text x="142.1" y="58.2">CFDCN</text>
<text x="142.4" y="60">CFDCP</text>
<text x="150.3" y="57.2">58</text>
<text x="150.3" y="59.1">57</text>
<text x="110" y="60.6" transform="rotate(-90 110 60.6)">2</text>
<text x="127.6" y="64.6">41</text>
<text x="128.3" y="60.9">7</text>
<text x="128.3" y="62.7">8</text>
<text x="131.8" y="61.8">PVDD</text>
<text x="131.8" y="63.6">PVDD</text>
<text x="131.8" y="65.5">PVDD</text>
<text x="141.9" y="61.8">CFGDN</text>
<text x="142.3" y="63.6">CFGDP</text>
<text x="142.4" y="65.5">CGD1P</text>
<text x="150.3" y="64.6">53</text>
<text x="150.3" y="60.9">63</text>
<text x="150.3" y="62.7">62</text>
<text x="99" y="70.2" transform="rotate(-90 99 70.2)">1</text>
<text x="104.5" y="71.5" transform="rotate(-90 104.5 71.5)">2</text>
<text x="104.5" y="66.6" transform="rotate(-90 104.5 66.6)">1</text>
<text x="127.5" y="66.4">42</text>
<text x="127.5" y="71.9">20</text>
<text x="131.8" y="67.3">PVDD</text>
<text x="142.1" y="71">CGD0N</text>
<text x="142.1" y="67.3">CGD1N</text>
<text x="142.4" y="69.1">CGD0P</text>
<text x="150.3" y="70.1">61</text>
<text x="150.3" y="68.2">60</text>
<text x="150.3" y="66.4">52</text>
<text x="99" y="75.2" transform="rotate(-90 99 75.2)">2</text>
<text x="127.5" y="75.6">18</text>
<text x="131.8" y="76.5">CMSE</text>
<text x="131.8" y="72.8">CREF</text>
<text x="142.9" y="74.6">VGDC</text>
<text x="150.3" y="77.4">56</text>
<text x="150.3" y="73.7">54</text>
<text x="127.5" y="82.9">24</text>
<text x="127.6" y="79.2">23</text>
<text x="131.8" y="80.1">SD0</text>
<text x="131.8" y="83.8">SD1</text>
<text x="142.2" y="83.8">OUT0A</text>
<text x="142.2" y="82">OUT0A</text>
<text x="144.2" y="78.3">CDC</text>
<text x="150.3" y="82.9">4</text>
<text x="150.3" y="81">5</text>
<text x="3.6" y="86.7">B</text>
<text x="127.6" y="88.3">21</text>
<text x="132.2" y="89.3">SCK</text>
<text x="142.3" y="87.5">CF0AN</text>
<text x="142.6" y="85.6">CF0AP</text>
<text x="150.3" y="86.5">3</text>
<text x="150.3" y="84.7">6</text>
<text x="157.6" y="89.9" transform="rotate(-90 157.6 89.9)">2</text>
<text x="157.6" y="84.9" transform="rotate(-90 157.6 84.9)">1</text>
<text x="274.7" y="86.7">B</text>
<text x="127.5" y="92">32</text>
<text x="127.5" y="90.2">22</text>
<text x="127.6" y="93.9">31</text>
<text x="131.8" y="94.8">CLKM/S</text>
<text x="131.8" y="91.1">WS</text>
<text x="132.2" y="92.9">CLK</text>
<text x="142.3" y="92.9">OUT0B</text>
<text x="142.3" y="91.1">OUT0B</text>
<text x="142.7" y="94.8">CF0BP</text>
<text x="150.3" y="95.7">12</text>
<text x="150.3" y="93.9">9</text>
<text x="150.3" y="92">10</text>
<text x="150.3" y="90.2">11</text>
<text x="157.6" y="94.1" transform="rotate(-90 157.6 94.1)">1</text>
<text x="127.5" y="99.4">27</text>
<text x="127.5" y="101.2">30</text>
<text x="132.2" y="100.3">SCL</text>
<text x="142.2" y="100.3">OUT1A</text>
<text x="142.4" y="96.6">CF0BN</text>
<text x="150.3" y="101.2">44</text>
<text x="150.3" y="99.4">45</text>
<text x="157.6" y="99" transform="rotate(-90 157.6 99)">2</text>
<text x="127.5" y="106.7">29</text>
<text x="127.5" y="104.9">28</text>
<text x="131.8" y="105.7">AD0</text>
<text x="131.8" y="107.6">AD1</text>
<text x="131.8" y="102.1">SDA</text>
<text x="142.2" y="102.1">OUT1A</text>
<text x="142.3" y="105.7">CF1AN</text>
<text x="142.6" y="103.9">CF1AP</text>
<text x="150.3" y="104.9">46</text>
<text x="150.3" y="103">43</text>
<text x="157.6" y="103.2" transform="rotate(-90 157.6 103.2)">1</text>
<text x="127.5" y="112.2">34</text>
<text x="131.8" y="113.1">MUTE</text>
<text x="142.3" y="111.3">OUT1B</text>
<text x="142.3" y="109.4">OUT1B</text>
<text x="142.7" y="113.1">CF1BP</text>
<text x="150.3" y="112.2">40</text>
<text x="150.3" y="110.3">38</text>
<text x="150.3" y="108.5">39</text>
<text x="157.6" y="112.4" transform="rotate(-90 157.6 112.4)">1</text>
<text x="157.6" y="108.2" transform="rotate(-90 157.6 108.2)">2</text>
<text x="68" y="115.8">1</text>
<text x="75.2" y="115.8">2</text>
<text x="84.5" y="115.8">1</text>
<text x="93.5" y="115.8">2</text>
<text x="127.5" y="115.8">16</text>
<text x="127.6" y="119.5">33</text>
<text x="131.8" y="116.8">ERROR</text>
<text x="142.4" y="114.9">CF1BN</text>
<text x="145.7" y="118.6">EP</text>
<text x="150.3" y="114">37</text>
<text x="150.3" y="117.6">65</text>
<text x="150.3" y="119.5">19</text>
<text x="157.6" y="117.3" transform="rotate(-90 157.6 117.3)">2</text>
<text x="127.5" y="123.1">15</text>
<text x="131.8" y="124.1">CLIP</text>
<text x="131.8" y="120.4">ENABLE</text>
<text x="143.4" y="120.4">AVSS</text>
<text x="143.4" y="122.3">AVSS</text>
<text x="143.4" y="124.1">DVSS</text>
<text x="143.4" y="125.9">DVSS</text>
<text x="150.3" y="121.3">25</text>
<text x="150.3" y="123.1">26</text>
<text x="150.3" y="125">59</text>
<text x="3.6" y="130.3">C</text>
<text x="84.5" y="126.8">1</text>
<text x="93.5" y="126.8">2</text>
<text x="127.5" y="130.5">50</text>
<text x="127.6" y="126.8">51</text>
<text x="131.8" y="127.7">MSEL0</text>
<text x="131.8" y="131.4">MSEL1</text>
<text x="143.7" y="127.7">PVSS</text>
<text x="143.7" y="129.6">PVSS</text>
<text x="143.7" y="131.4">PVSS</text>
<text x="150.3" y="126.8">1</text>
<text x="150.3" y="128.7">2</text>
<text x="150.3" y="130.5">13</text>
<text x="274.7" y="130.3">C</text>
<text x="127.5" y="137.8">49</text>
<text x="127.5" y="136">64</text>
<text x="131.8" y="136.9">NC</text>
<text x="143.7" y="133.2">PVSS</text>
<text x="143.7" y="135">PVSS</text>
<text x="143.7" y="136.9">PVSS</text>
<text x="150.3" y="132.3">14</text>
<text x="150.3" y="134.2">35</text>
<text x="150.3" y="136">36</text>
<text x="150.3" y="137.8">47</text>
<text x="177.8" y="136.4" transform="rotate(-90 177.8 136.4)">2</text>
<text x="131.8" y="138.7">NC</text>
<text x="143.7" y="138.7">PVSS</text>
<text x="143.7" y="140.5">PVSS</text>
<text x="150.3" y="139.7">48</text>
<text x="177.8" y="140.6" transform="rotate(-90 177.8 140.6)">1</text>
<text x="3.6" y="173.7">D</text>
<text x="132.1" y="172.6">1</text>
<text x="134" y="170.8">I2SO3</text>
<text x="143" y="172.6">2</text>
<text x="274.6" y="173.7">D</text>
<text x="132" y="176.3">5</text>
<text x="132" y="174.4">3</text>
<text x="134" y="179.9">TSW-103-08-L-D</text>
<text x="143" y="174.4">4</text>
<text x="143" y="176.3">6</text>
<text x="210.2" y="178.1">Title</text>
<text x="210.2" y="183.6">Size</text>
<text x="219.3" y="183.6">Number</text>
<text x="256" y="183.6">Revision</text>
<text x="210.2" y="189.1">Date:</text>
<text x="210.2" y="190.9">File:</text>
<text x="211.1" y="186.4">B</text>
<text x="218.4" y="189.1">9/24/2022</text>
<text x="218.4" y="190.9">C:\Users\..\Amplifier_3.SchDoc</text>
<text x="246.8" y="189.1">Sheet</text>
<text x="246.8" y="190.9">Drawn By: James Brackmann</text>
<text x="251.8" y="189.1">of</text>
<text x="24.6" y="193.7">1</text>
<text x="70.2" y="193.7">2</text>
<text x="116.1" y="193.7">3</text>
<text x="161.8" y="193.7">4</text>
<text x="207.6" y="193.7">5</text>
<text x="253.4" y="193.7">6</text>
</g>
<g font-size="1.7" fill="#800000">
<text x="97.6" y="40.8">AVDD 5V</text>
<text x="116.7" y="40.8">5V</text>
<text x="130.5" y="40.8">DVDD</text>
<text x="139.7" y="40.8">DVSS</text>
<text x="108.5" y="46.2">DVDD</text>
<text x="119.5" y="59.1">DVDD</text>
<text x="115.9" y="60.9">PVDD-7-8-41-42</text>
<text x="114" y="68.2">AVSS</text>
<text x="88.5" y="75.6">GND</text>
<text x="163.5" y="75.6">DVSS</text>
<text x="86.6" y="80.1">SD_C_OUT</text>
<text x="176.4" y="82.9">GND</text>
<text x="198.2" y="83.8">+0L-3</text>
<text x="86.6" y="89.3">SCK_C_OUT</text>
<text x="117.8" y="88.3">GND</text>
<text x="86.6" y="92.9">CLKOUT</text>
<text x="86.6" y="91.1">WS_C_OUT</text>
<text x="189.2" y="95.7">GND</text>
<text x="88.4" y="100.3">SCL</text>
<text x="116" y="99.4">GND</text>
<text x="198.2" y="98.4">-0L-3</text>
<text x="88.4" y="102.1">SDA</text>
<text x="108.8" y="103">3.3V</text>
<text x="198.2" y="102.1">+0R-3</text>
<text x="88.4" y="113.1">MUTE</text>
<text x="119.6" y="114">GND</text>
<text x="158" y="119.5">AVSS</text>
<text x="189.2" y="119.5">GND</text>
<text x="86.6" y="120.4">ENABLE</text>
<text x="116.7" y="123.1">5V</text>
<text x="158" y="123.1">DVSS</text>
<text x="167.2" y="123.1">GND</text>
<text x="198.2" y="122.3">-0R-3</text>
<text x="176.7" y="128.7">15V</text>
<text x="53.7" y="136">GND</text>
<text x="116" y="136">GND</text>
<text x="159.8" y="134.2">PVDD-7-8-41-42</text>
<text x="176.4" y="148.8">GND</text>
<text x="114" y="173.5">SCK_C</text>
<text x="158" y="173.5">SCK_C_OUT</text>
<text x="114" y="177.2">SD_C</text>
<text x="114" y="175.3">WS_C</text>
<text x="158" y="177.2">SD_C_OUT</text>
<text x="158" y="175.3">WS_C_OUT</text>
</g>
<g font-size="1.7" fill="#000080">
<text x="135.8" y="39.1">C105</text>
<text x="121.2" y="44.6">C106</text>
<text x="135.8" y="44.2">1uF</text>
<text x="121.2" y="49.7">1uF</text>
<text x="157.8" y="53.8">C107</text>
<text x="112.4" y="57.8">C109</text>
<text x="112.4" y="59.6">1uF</text>
<text x="130.5" y="55.4">AMP3</text>
<text x="157.8" y="58.9">1uF</text>
<text x="168.8" y="57.4">C108</text>
<text x="165.1" y="62.9">C110100nF</text>
<text x="106.9" y="68.7">C112</text>
<text x="106.9" y="70.6">1uF</text>
<text x="165.1" y="68">1uF C111</text>
<text x="101.4" y="72.4">C113</text>
<text x="101.4" y="74.3">1uF</text>
<text x="168.8" y="73.5">1uF</text>
<text x="172.5" y="79">C114</text>
<text x="172.5" y="80.9">1uF</text>
<text x="160" y="87.1">C116</text>
<text x="160" y="88.9">10uF</text>
<text x="183.4" y="86.4">C115</text>
<text x="183.4" y="88.2">1uF</text>
<text x="183.4" y="95.5">C117</text>
<text x="160" y="96.2">C118</text>
<text x="160" y="98.1">10uF</text>
<text x="183.4" y="97.3">1uF</text>
<text x="160" y="105.4">C119</text>
<text x="160" y="107.2">10uF</text>
<text x="69.3" y="113.8">ERR3</text>
<text x="183.4" y="108.3">C120</text>
<text x="183.4" y="110.2">1uF</text>
<text x="85.9" y="114.7">R27</text>
<text x="85.9" y="118.7">200Ω</text>
<text x="160" y="114.6">C121</text>
<text x="160" y="116.4">10uF</text>
<text x="183.4" y="119.3">C122</text>
<text x="67.9" y="124.8">CLIP3</text>
<text x="85.9" y="125.7">R28</text>
<text x="183.4" y="121.2">1uF</text>
<text x="85.9" y="129.8">200Ω</text>
<text x="167" y="137.6">C123</text>
<text x="172.5" y="137.6">C124+</text>
<text x="180.1" y="137.5">C125</text>
<text x="130.5" y="143.3">MA12040PXUMA1</text>
<text x="167" y="139.4">1uF</text>
<text x="172.5" y="139.4">1uF</text>
<text x="180.1" y="139.3">470uF</text>
<text x="214.8" y="179.9">Vibin Engineering - Amplifiers</text>
<text x="225.7" y="185.4">Schematic 2</text>
<text x="262.4" y="185.4">Rev_2</text>
<text x="255" y="189.1">Dr. Porter</text>
</g>
</svg>
